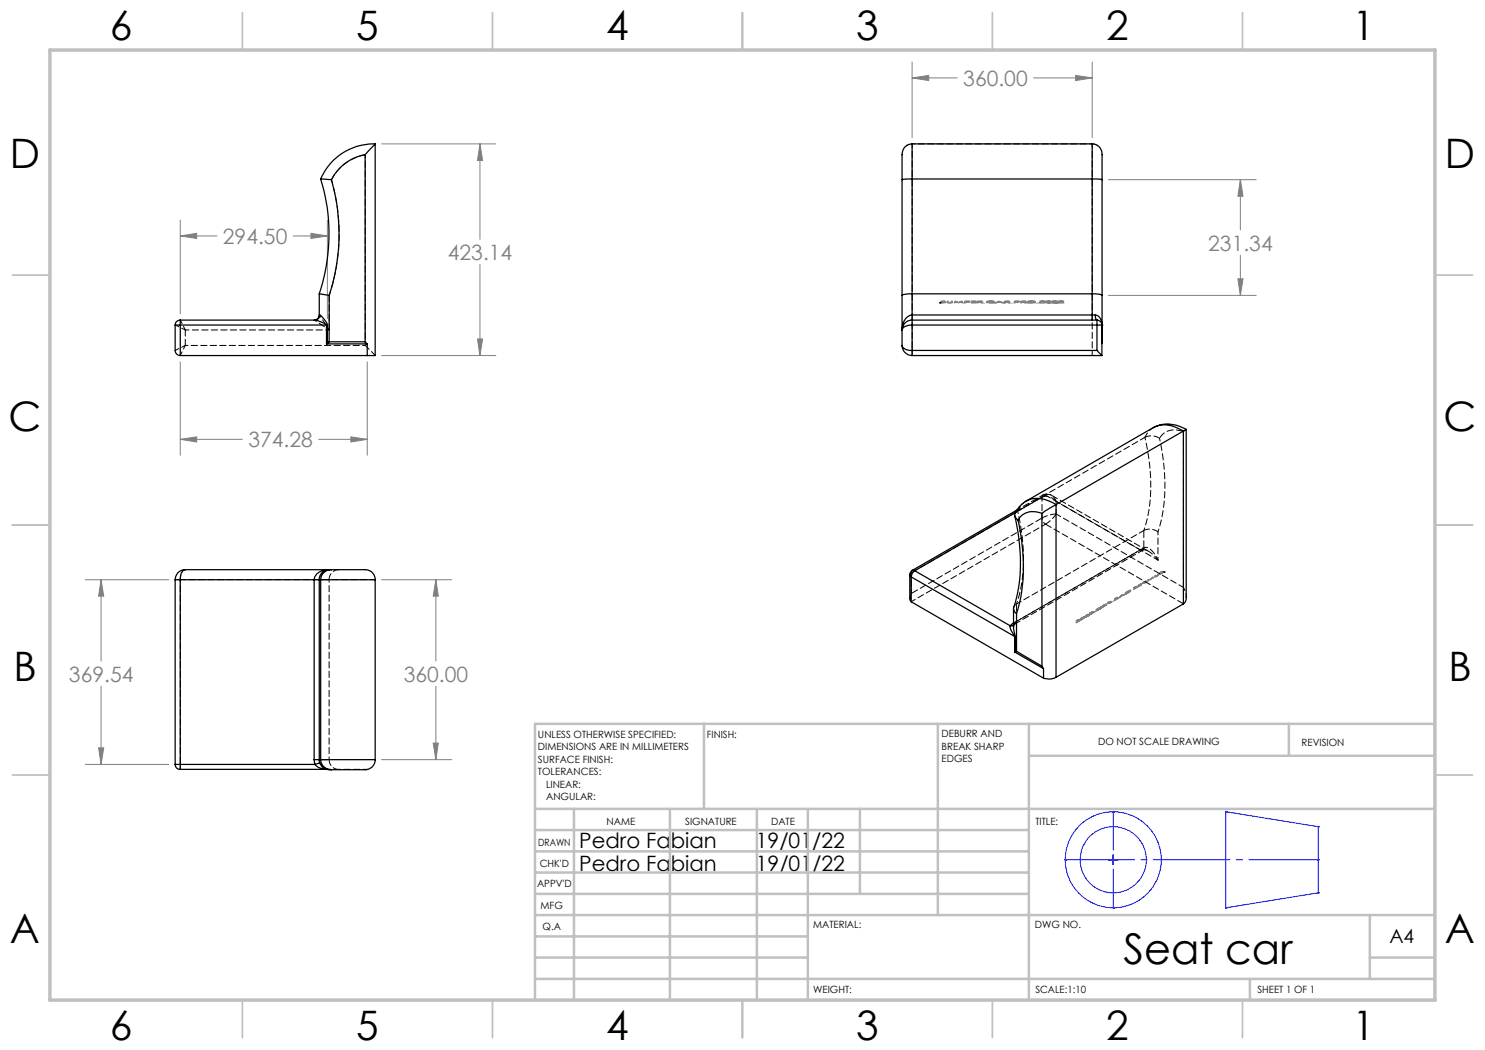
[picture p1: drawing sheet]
<svg xmlns="http://www.w3.org/2000/svg" width="297mm" height="210mm" viewBox="0 0 297 210" stroke-linecap="round" stroke-linejoin="round" font-family="sans-serif">
<g fill="none" stroke="#00f" stroke-width=".2">
<path d="M221.7 172h2M222.6 170.9v2.1"/>
<circle cx="222.6" cy="172" r="9.6"/>
<circle cx="222.7" cy="171.9" r="6.6"/>
</g>
<path d="M245 162.3a.17 .17 0 0 1 .3 0 .17 .17 0 0 1-.3 0zM245 181.6a.17 .17 0 0 1 .3 0 .17 .17 0 0 1-.3 0zM263.5 165.3a.17 .17 0 0 1 .3 0 .17 .17 0 0 1-.3 0zM263.5 178.6a.17 .17 0 0 1 .3 0 .17 .17 0 0 1-.3 0zM222.5 162.3a.17 .17 0 0 1 .3 0 .17 .17 0 0 1-.3 0zM222.5 181.6a.17 .17 0 0 1 .3 0 .17 .17 0 0 1-.3 0zM212.9 172a.17 .17 0 0 1 .3 0 .17 .17 0 0 1-.3 0zM263.5 172a.17 .17 0 0 1 .3 0 .17 .17 0 0 1-.3 0z" fill="#00f"/>
<g fill="none" stroke="#808080" stroke-width=".2">
<path d="M182.4 12.4v15.1M182.4 15.6h9.1M182.4 15.6l3.3-.5v1zM206.7 15.6h11.7M215.1 15.1l3.3 .5-3.3 .5zM218.4 12.4v15.1M76.3 28.8h22.9M96 28.8v19.1M96 28.8l.5 3.3h-1zM221.7 35.9h29.5M248.1 35.9v10.1M248.1 35.9l.5 3.4h-1z"/>
<path d="M36.1 44v18.8M36.1 47.2h7.3M36.1 47.2l3.2-.5v1zM58.6 47.2h6.9M62.2 46.7l3.3 .5-3.3 .5zM65.5 44v19.7M96 52.9v18.2M221.7 59.1h29.5M247.6 55.8h1l-.5 3.3zM248.1 51v8.1M36.1 72.4v18.6M73.4 72.4v18.6"/>
<path d="M76.3 71.1h22.9M95.5 67.8h1l-.5 3.3zM36.1 87.9h12.4M36.1 87.9l3.2-.5v1zM63.7 87.9h9.7M70.2 87.4l3.2 .5-3.2 .5zM17 115.9h16.8M20.2 115.9v16.3M20.2 115.9l.5 3.3h-1zM76.3 115.9h14M87.2 115.9v16.3M87.2 115.9l.5 3.3h-1.1z"/>
<path d="M20.2 137.3v15.6M87.2 137.3v14.6M17 152.9h16.8M19.7 149.6h1l-.5 3.3zM76.3 151.9h14M86.6 148.6h1.1l-.5 3.3z"/>
</g>
<g fill="none" stroke="#808080" stroke-width=".25">
<path d="M188.2 60.2h.7l-.1 .2 .3 .1-.9 .1zM188.3 60.3h.5zM188.3 60.4l.6 .1h-.6zM189.4 60.2h.2v.3h.2h.5v-.3h.2v.3h-1zM191 60.2l.7 .3 .7-.3 .2 .4h-.2l-.1-.3-.6 .3-.6-.3-.1 .3h-.2zM192.9 60.2h.6a.16 .16 0 0 1 .2 0 .16 .16 0 0 1 .1 .2h-.7v.2h-.2zM193.1 60.3h.6zM194.2 60.2h1l-.8 .1 .8 .1h-.8v.1l.8 .1h-1zM195.4 60.2h.7a.16 .16 0 0 1 .2 0 .16 .16 0 0 1 .1 .2h-.5l.6 .2-.8-.2-.1 .2h-.2zM195.6 60.3h.7zM197.3 60.4l1.1-.2 .5 .1-.9-.1-.5 .2 1.4 .1-1 .1zM199.1 60.6l.7-.4 .8 .4-.4-.1z"/>
<path d="M199.6 60.4l.2-.1 .3 .1zM200.9 60.2h.9l.1 .2h-.6l.6 .2-.8-.2-.1 .2h-.1zM201 60.3h.7zM202.8 60.2l1 .1-.8 .1v.2h-.2zM203 60.3h.7zM204.2 60.2h.6a.16 .16 0 0 1 .2 0 .16 .16 0 0 1 .1 .2h-.5l.6 .2-.8-.2-.1 .2h-.1zM204.3 60.3h.7zM205.5 60.3l1-.1 .6 .2-1.1 .2-.6-.2zM205.6 60.4l.8-.2 .5 .2-.9 .1zM208 60.3l.9-.1 .1 .2-.7 .1 .7 .1h-1.1l.9-.3zM209.2 60.3l.7-.1 .4 .2-.8 .2-.3-.1zM209.3 60.3h.7a.24 .24 0 0 1-.1 .3 .24 .24 0 0 1-.3-.1h-.3z"/>
<path d="M210.4 60.3l1-.1v.2l-.7 .1 .8 .1h-1.1l.9-.3zM211.7 60.3l.9-.1v.2l-.6 .1 .7 .1h-1.1l.9-.2zM223 119.8l.6-.4v.3h-.2l-.5 .4 .4-.3zM223.1 119.8l.4-.3zM224.4 119l.5-.1-1.1 .7zM224.4 119.1h.1l-.3 .2zM225 118.6l1.1-.5-.8 .6-.3 .1 1-.6zM226.8 117.6l.7-.4v.3l-.2-.1-.6 .5 .5-.4zM226.9 117.5l.4-.2zM227.6 117.1l.7-.4v.3l-.6 .4 .5-.4v-.1l-.5 .3 .5-.4zM228.6 116.6l.6-.4-.1 .3v-.1l-.4 .3zM228.7 116.5l.4-.2z"/>
<path d="M229.6 115.9h.5l.4-.5 .2 .2-.2-.1-.4 .4-.4 .1-.2 .3zM231 115.2l.1-.1v.2l.3-.1 .3-.4-.2 .3-.5 .3zM232.1 114.7l.4-.3zM232.1 114.5l.5-.3v.3l-.6 .3zM232.2 114.5l.3-.2zM215.3 124.2l.7-.3-.6 .4 .6-.2-.7 .4 .5-.3-.5 .1zM216.2 123.7l.7-.3-.6 .3 .6-.1-.8 .4 .5-.3-.5 .1zM217.1 123.2l.7-.3-.5 .5a.16 .16 0 0 1-.2 .1 .16 .16 0 0 1-.1-.2 .16 .16 0 0 1 .1-.1zM217.2 123.2l.4-.2-.4 .4zM218 122.7l.6-.3-.5 .3-.1 .1 .6-.3-.7 .5 .5-.3-.5 .1zM219.2 122.1l.5-.5 .7-.2-.7 .6zM219.4 121.9l.9-.4-.6 .4-.3 .2z"/>
<path d="M220.6 121.2l.7-.5v.3h-.2l-.5 .4 .4-.3zM220.8 121.1l.4-.2-.5 .3zM221.5 120.6l.8-.4v.3zM221.7 120.5l.4-.2-.4 .3z"/>
</g>
<path d="M187.8 60.6a.17 .17 0 0 1 .3 0 .17 .17 0 0 1-.3 0zM232.6 114.4a.17 .17 0 0 1 .3 0 .17 .17 0 0 1-.3 0z" fill="#000"/>
<g fill="none" stroke="#c0c0c0" stroke-width=".35">
<path d="M48.5 2.5v7.5M98.5 2.5v7.5M148.5 2.5v7.5M198.5 2.5v7.5M248.5 2.5v7.5M2.5 55h7.5M287 55h7.5M2.5 105h7.5M287 105h7.5M2.5 155h7.5M287 155h7.5M48.5 200v7.5"/>
<path d="M98.5 200v7.5M148.5 200v7.5M198.5 200v7.5M248.5 200v7.5"/>
</g>
<g fill="none" stroke="#c0c0c0" stroke-width=".5">
<path d="M140.8 144.8v17M187.6 144.8v38.2M205.8 144.8v55.2M205.8 151.2h81.2M257.8 144.8v6.4M287 144.8h-180v55.2M107 161.8h180M107 178.8h98.8M107 174.5h98.8M107 170.3h98.8M107 166h98.8M114.8 161.8v38.2"/>
<path d="M134 161.8v38.2M151.4 161.8v38.2M161.6 161.8v38.2M172 161.8v17M107 195.8h180M107 191.5h54.6M107 187.3h54.6M107 183h180M250 195.8v4.2M274 191.5h13M274 183v12.8"/>
</g>
<path d="M10 10h277v190h-277z" fill="none" stroke="#c0c0c0" stroke-width=".7"/>
<path d="M222.7 162.3v19.2" fill="none" stroke="#00f" stroke-width=".2" stroke-dasharray="15.2 1.3 1.3 1.3" stroke-dashoffset="7.5"/>
<path d="M213.1 171.9h50.5" fill="none" stroke="#00f" stroke-width=".2" stroke-dasharray="15.2 1.3 1.3 1.3" stroke-dashoffset="1.4"/>
<path d="M245.1 162.3l18.5 3v13.3l-18.5 3z" fill="none" stroke="#00f" stroke-width=".2"/>
<path d="M96 28.8l.5 3.3h-1zM95.5 67.8h1l-.5 3.3zM36.1 87.9l3.2-.5v1zM70.2 87.4l3.2 .5-3.2 .5zM62.2 46.7l3.3 .5-3.3 .5zM36.1 47.2l3.2-.5v1zM248.1 35.9l.5 3.4h-1zM247.6 55.8h1l-.5 3.3zM215.1 15.1l3.3 .5-3.3 .5zM182.4 15.6l3.3-.5v1zM19.7 149.6h1l-.5 3.3zM20.2 115.9l.5 3.3h-1zM86.6 148.6h1.1l-.5 3.3zM87.2 115.9l.5 3.3h-1.1z" fill="#808080"/>
<g fill="none" stroke="#000" stroke-width=".25">
<path d="M64.1 35.8a37.5 37.5 0 0 1-.2 23M64.1 35.8l2.2 .1M66.3 35.9a39.2 39.2 0 0 1-.5 23.2M73 30.9a9.6 9.6 0 0 0-6.7 5M73 30.9v37.5M75 28.8a11.5 11.5 0 0 0-10.9 7M75 28.8l-2 2.1M75 28.8v42.3h-1.6M180.4 35.9v23.2M182.4 28.8a2.13 2.13 0 0 0-2 2.6v4.5M182.4 35.8v23M182.4 35.8l-2 .1"/>
<path d="M182.4 28.8v7M182.4 28.8h36M182.4 35.8h36M218.4 28.8a2.22 2.22 0 0 1 2 2.8v4.3M218.4 35.8v23M218.4 35.8l2 .1M218.4 28.8v7M220.4 35.9v23.2M63.9 58.8l1.9 .3M63.9 58.8v4.2M65.8 59.1v9.3M180.4 59.1v10"/>
<path d="M182.4 58.8l-1.5 .1-.5 .2M182.4 58.8v4.2M182.4 58.8h36M218.4 58.8h.2a2.91 2.91 0 0 1 1.8 .3M218.4 58.8v4.2M220.4 59.1v12M35 65h1.1M35 65v5.1a1.02 1.02 0 0 0 1.1 1M36.1 64v1M36.1 64a.97 .97 0 0 0-1.1 1M36.1 65h29.2M36.1 64h26.9"/>
<path d="M36.1 71.1h37.3M36.1 65v6.1M63 64l1.6 .5 .7 .5M63.9 63h.1M63.9 63a1.09 1.09 0 0 1-1.1 1M64 63l1 1.1 .5 .9M64 63a1.03 1.03 0 0 1-1 1M65.3 65h.2M65.3 68.8h8.1M65.3 65v3.8M65.5 68.7l-.2 .1M65.5 65v3.7"/>
<path d="M65.8 68.4l-.3 .3M65.8 68.4h7.2M73 68.4l.4 .4M73.4 68.8v2.3M180.4 69.1a2.05 2.05 0 0 0 2 2M180.4 69.1a1.81 1.81 0 0 0 2 1M182.4 70.1v1M182.4 64v1M182.4 65h-.2a1.72 1.72 0 0 0-1.8 1M182.4 64a1.99 1.99 0 0 0-2 2M182.4 63v1M182.4 63a2.64 2.64 0 0 0-2 3"/>
<path d="M182.4 65h37M182.4 64h37M182.4 71.1h38M182.4 70.1h37M182.4 65v5.1M182.4 63h36M218.4 63v1M218.4 63h.7M219.1 63a1.01 1.01 0 0 0 .3 1M219.1 63a1.81 1.81 0 0 1 1.3 2M219.4 70.1l1 1M219.4 65h1"/>
<path d="M219.4 64v1M219.4 64a.96 .96 0 0 1 1 1M219.4 65v5.1M220.4 65h.1M220.4 68.4v.3M230.7 85.5a6.3 6.3 0 0 1 6.5 .4M236.7 86.2a5.9 5.9 0 0 0-6-.7l-25.5 14.7M236.7 86.2l-25.5 14.7M236.7 86.2v34.6M237.2 85.9l-.5 .3M237.2 85.9v33.8l-.1 .7-.4 .4M35 115.9h1.1"/>
<path d="M35 115.9v37M36.1 115.9v37M36.1 115.9h26.7M37 113.9a1.99 1.99 0 0 0-2 2M37 113.9a1.73 1.73 0 0 0-.9 2M37 113.9h28.8M62.8 115.9h1.1M62.8 115.9v36M63.9 115.9v36M63.9 115.9h.2M64.1 115.9h10.9M64.1 115.9v36"/>
<path d="M65.6 113.9h-.1a2.58 2.58 0 0 0-2.7 2M65.8 113.9a1.98 1.98 0 0 0-1.9 2M65.8 113.9h.5M66.3 113.9a2.11 2.11 0 0 0-2.2 2M66.3 113.9h5.1a4.5 4.5 0 0 1 2.7 .3 2.13 2.13 0 0 1 .9 1.7M75 115.9v36M182 115v4.8l.2 .6M182 115l.2 .4M182.2 115.4v5M182.2 115.4l20.8 11.9M182.5 114.1l-.5 .5v.4M182.5 114.1l.5 .1"/>
<path d="M183 114.2a1.6 1.6 0 0 0-.8 1.2M183 114.2l19 11M203 103.2a34.2 34.2 0 0 1-.3 18.2M203.1 102.5l-20.1 11.7M203.4 102l-20.9 12.1M203.6 104a35.7 35.7 0 0 1-.3 18.7M205.2 100.2a4.8 4.8 0 0 0-2.2 2.9l.2 .6 .4 .3M205.2 100.2a5.7 5.7 0 0 1 6 .7M208.4 102.7a3.7 3.7 0 0 0-4.8 1.3M208.4 102.7v30.5M211.2 100.9l-2.8 1.8M211.2 100.9v34.6"/>
<path d="M182.2 120.4l26.5 15.2M202 125.2a4.1 4.1 0 0 0 1 2.1M202.6 124.7l-.6 .5M202.6 124.7l.1 .1M202.7 121.7v4l.4 1.7M202.7 125.1l-.7 .1M202.7 124.6l-.1 .1M202.8 121.4l-.1 .6 .6 .7M203 130.4h.1M203 127.3l.1 .1M203 127.3v3.1M203 130.4l5.7 3.3"/>
<path d="M203.1 127.4v3M203.3 130.3l-.2 .1M203.3 130.3l5.1 2.9M203.3 122.7v7.6M208.4 133.2l.3 .5M208.7 133.7v1.9M211.2 135.5a3.1 3.1 0 0 1-2.5 .1M236.7 120.8l-25.5 14.7M35 152.9h1.1M35 152.9a.97 .97 0 0 0 1.1 1M36.1 152.9v1M36.1 153.9h29.2"/>
<path d="M36.1 152.9h26.9M62.8 151.9l.2 1M62.8 151.9h1.1M63 152.9a3.2 3.2 0 0 0 2.3 1M63.9 151.9a2.05 2.05 0 0 0 2.4 2M63.9 151.9h.2M64 152.6l-1 .3M64.1 151.9h10.9M64.1 151.9a2.1 2.1 0 0 0 2.2 2M65.3 153.9h.1M75 151.9a1.98 1.98 0 0 1-2 2h-6.7"/>
</g>
<path d="M66.3 35.9a9.5 9.5 0 0 1 6.8-5M231.9 87.7a2.99 2.99 0 0 0-2.9-.2M209.1 104.8l1.2-.9 .9-1.1M211.2 102.8l-1.4 .2-1.4 .6M231.6 106.4a2.78 2.78 0 0 0-2.8-.3" fill="none" stroke="#000" stroke-width=".2" stroke-dasharray="1.3 .6" stroke-dashoffset=".1"/>
<path d="M73.1 30.9v38.2M228.6 110h.4l.7 .2" fill="none" stroke="#000" stroke-width=".2" stroke-dasharray="1.3 .6" stroke-dashoffset=".6"/>
<path d="M75.1 71.1l-2-2M36.1 115.9h39M203.5 102.2l25.5-14.7M211.2 100.3a1.56 1.56 0 0 0-2.1-1.3M228.1 110l-19-11M228.8 109.6l-25.5 14.7M236.7 117.5l-25.5-14.7M203.1 124.7l25.5-14.7M203.3 120.8l25.5-14.7" fill="none" stroke="#000" stroke-width=".2" stroke-dasharray="1.3 .6" stroke-dashoffset=".2"/>
<path d="M65.9 59.1a39.3 39.3 0 0 0 .4-23.2M230.7 85.5l-1.1 .9-.6 1.1M236.7 86.3v31.2M203 102.7l.5-.5M203.5 102.2l.7-1.1 1.1-.9M211.2 100.3l20.4 11.7M211.2 102.8v-2.5M229.7 110.2l.9 .7 1 1.1M202.7 124.6l25.4-14.6" fill="none" stroke="#000" stroke-width=".2" stroke-dasharray="1.3 .6" stroke-dashoffset=".3"/>
<path d="M218.4 28.8h-36M62.9 64l3 2M65.9 66l-2-3M73.1 69.1h-36M229 87.5a34.1 34.1 0 0 1-.2 18.6M209.1 104.8a1.56 1.56 0 0 1-.7-1.2M228.1 110l.5-.1 .7 .2M231.6 106.4a35.6 35.6 0 0 0 .3-18.7M231.6 112v-5.6M203.3 120.8a34.1 34.1 0 0 0 .2-18.6M36.1 153.9v-38M65.8 151.9v-36" fill="none" stroke="#000" stroke-width=".2" stroke-dasharray="1.3 .6" stroke-dashoffset=".7"/>
<g fill="none" stroke="#000" stroke-width=".2" stroke-dasharray="1.3 .6">
<path d="M181.4 29.1h.1M182.4 28.8h.1M218.4 28.8h.5M218.4 28.8h.1M219.4 29l.1 .1M37.1 69.1v-3.1M65.9 66v-6.9M208.4 99.4a2.45 2.45 0 0 1 2.8 .9M209.1 99l-6 3.5M65.8 115.9a2 2 0 0 1 2-2M182 114.9l.3-.4M182.3 114.5l.2-.4"/>
<path d="M209.1 104.8l27.6 16M202.7 125.4l.1-.4M202.8 125l.3-.3M202.9 124.6l-.2 .4M203.3 124.3l-.4 .3M65.4 153.9h.1M65.5 153.9h-.1M67.8 153.9a2 2 0 0 1-2-2"/>
</g>
<g fill="none" stroke="#000" stroke-width=".2" stroke-dasharray="1.3 .6" stroke-dashoffset=".5">
<path d="M35.1 65l2 1M36.1 71.1l1-2M37.1 66l-1-2M37.1 66h28.8M37.1 69.1l-2 1M208.4 99.4v4.2M208.6 99l-5.2 3M209.1 99a.43 .43 0 0 0-.5 0 .43 .43 0 0 0-.2 .4M36.1 115.9h-1M182 119.7l.3-1M182.3 118.7v-4.2M228.8 109.6a.43 .43 0 0 1-.2 .4 .43 .43 0 0 1-.5 0"/>
<path d="M231.6 112a3.7 3.7 0 0 0-2.5-2.5l-.3 .1M237.3 119.5l-.1-.9-.5-1.1M203.3 124.3a.42 .42 0 0 1-.1 .4 .42 .42 0 0 1-.5 0"/>
</g>
<path d="M218.4 28.8v42.3M182.4 71.1v-42.3M237.3 85.9l-.6 .4M36.1 115.9a1.79 1.79 0 0 1 1-2M182.3 120.3l26.8-15.5M202.8 121.4l.5-.6M202.9 124.6l-.2 .8M65.3 153.9h8.2" fill="none" stroke="#000" stroke-width=".2" stroke-dasharray="1.3 .6" stroke-dashoffset=".4"/>
<path d="M64.2 115.9h1.6h-1.6M228.8 106.1v3.5M229.7 110.2l-19.4-11.1M203.3 124.3v-3.5M64.2 151.9h1.6h-1.6" fill="none" stroke="#000" stroke-width=".2" stroke-dasharray="1.3 .6" stroke-dashoffset="-.1"/>
<path d="M231.9 87.7a3.7 3.7 0 0 1 4.8-1.4M182.3 114.5l26.1-15.1M208.4 103.6l-26.1 15.1" fill="none" stroke="#000" stroke-width=".2" stroke-dasharray="1.3 .6" stroke-dashoffset="-.2"/>
<path d="M210.3 99.1a1.69 1.69 0 0 0-1.7-.1" fill="none" stroke="#000" stroke-width=".2" stroke-dasharray="1.3 .6" stroke-dashoffset=".9"/>
<text font-size="8.5" x="224.7" y="192.7">Seat car</text>
<g font-size="8.1">
<text x="22" y="8">6</text>
<text x="71.2" y="8">5</text>
<text x="121.2" y="8">4</text>
<text x="171.3" y="8">3</text>
<text x="221.3" y="8">2</text>
<text x="270.5" y="8">1</text>
<text x="2" y="33.6">D</text>
<text x="289" y="33.6">D</text>
<text x="1.7" y="86.1">C</text>
<text x="288.7" y="86.1">C</text>
<text x="2.7" y="136.1">B</text>
<text x="289.7" y="136.1">B</text>
<text x="2" y="188.6">A</text>
<text x="289" y="188.6">A</text>
<text x="22" y="208">6</text>
<text x="71.2" y="208">5</text>
<text x="121.2" y="208">4</text>
<text x="171.3" y="208">3</text>
<text x="221.3" y="208">2</text>
<text x="270.5" y="208">1</text>
</g>
<g font-size="4.2" fill="#808080">
<text x="192.7" y="17.2">360.00</text>
<text x="44.6" y="48.8">294.50</text>
<text x="89.6" y="52">423.14</text>
<text x="241.7" y="50.1">231.34</text>
<text x="49.7" y="89.5">374.28</text>
<text x="13.8" y="136.3">369.54</text>
<text x="80.7" y="136.3">360.00</text>
</g>
<g font-size="4.2">
<text x="115.8" y="169.6">Pedro Fabian</text>
<text x="151.2" y="169.6">19/01/22</text>
<text x="115.8" y="174.1">Pedro Fabian</text>
<text x="151.2" y="174.1">19/01/22</text>
</g>
<text font-size="3.9" x="277.9" y="188.5">A4</text>
<g font-size="2">
<text x="107.6" y="147.6">UNLESS OTHERWISE SPECIFIED:</text>
<text x="141.4" y="147.6">FINISH:</text>
<text x="188.3" y="147.5">DEBURR AND</text>
<text x="188.3" y="150">BREAK SHARP</text>
<text x="219.6" y="149">DO NOT SCALE DRAWING</text>
<text x="260.3" y="149.2">REVISION</text>
<text x="107.6" y="150.1">DIMENSIONS ARE IN MILLIMETERS</text>
<text x="107.6" y="152.6">SURFACE FINISH:</text>
<text x="107.6" y="155.1">TOLERANCES:</text>
<text x="188.3" y="152.5">EDGES</text>
<text x="109.2" y="157.6">LINEAR:</text>
<text x="109.2" y="160.1">ANGULAR:</text>
<text x="121.3" y="165">NAME</text>
<text x="137" y="164.9">SIGNATURE</text>
<text x="154.2" y="164.9">DATE</text>
<text x="207.1" y="164.9">TITLE:</text>
<text x="107.6" y="169.1">DRAWN</text>
<text x="107.9" y="173.3">CHK'D</text>
<text x="107.4" y="177.4">APPV'D</text>
<text x="108.1" y="181.8">MFG</text>
<text x="108.5" y="186">Q.A</text>
<text x="162.6" y="185.5">MATERIAL:</text>
<text x="207" y="185.5">DWG NO.</text>
<text x="162.6" y="198.5">WEIGHT:</text>
<text x="207.1" y="198.6">SCALE:1:10</text>
<text x="251.5" y="198.6">SHEET 1 OF 1</text>
</g>
</svg>
